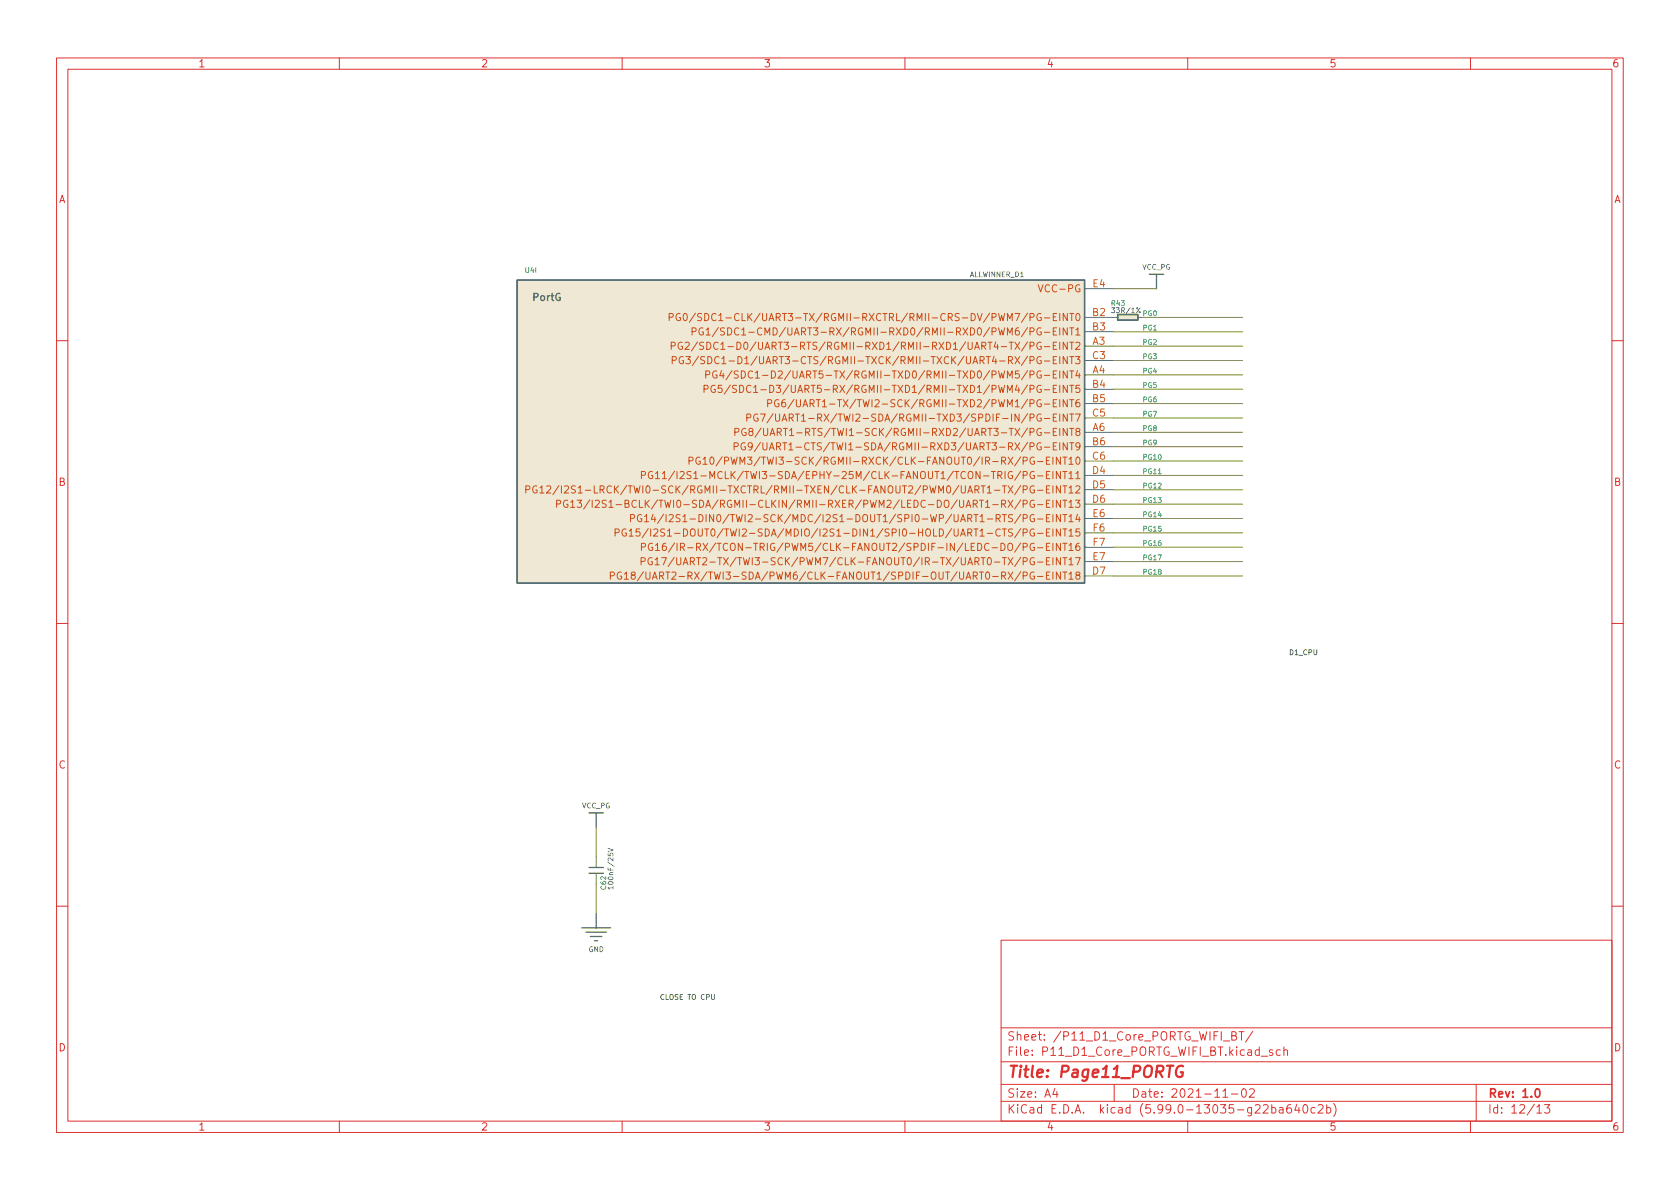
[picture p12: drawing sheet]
<svg xmlns="http://www.w3.org/2000/svg" width="297mm" height="210mm" viewBox="0 0 297 210" stroke-linecap="round" stroke-linejoin="round" font-family="sans-serif">
<g fill="none" stroke="#dc322f" stroke-width=".18">
<path d="M10 10.2h277v190.1h-277zM12 12.2h273v186.1h-273zM60 10.2v2M110 10.2v2M160 10.2v2M210 10.2v2M260 10.2v2M10 60.2h2M285 60.2h2M10 110.2h2M285 110.2h2M10 160.2h2"/>
<path d="M177 166.3h108v32h-108zM285 160.2h2M60 198.3v2M110 198.3v2M160 198.3v2M177 194.8h108M177 191.8h108M177 187.8h108M177 181.8h108M186.5 192.5l-.4 1h1M186.9 193v1M197 191.8v3"/>
<path d="M210 198.3v2M216.2 194h.9M217.7 193.5h1.2M217.8 183.1h.6l.2-.2-.2-.4-.6-.1v1.5h.6l.2-.3a.39 .39 0 0 0-.3-.5M219.1 182.4h.8M219.5 182.4v1.5M219.7 192.6l.2-.1a.81 .81 0 0 1 .5 .7 .81 .81 0 0 1-.3 .8h-.1a.81 .81 0 0 1-.6-.6 .81 .81 0 0 1 .3-.8zM220.9 192.7l.6-.2 .2 .2 .1 .3-.9 1h.9M221.5 182.4l-1.3 1.9M224.9 195.9l.4-.1 .3 .3v.4l-.2 .3h-.5M224.9 195.3v1.5M225 185.7l-.4-.1-.2 .2 .1 .3 .5 .1v.4h-.6"/>
<path d="M226.2 195.9h.6l.1 .9M226.4 185.7l-.5-.1-.3 .3v.4l.2 .3h.6M226.9 196.2l-.5 .1a.29 .29 0 0 0-.3 .2 .29 .29 0 0 0 .3 .3h.5M227 185.8l.2-.2 .4 .1v.9M227 185.1v1.5M228.2 195.3a.59 .59 0 0 0-.7 .7v.5l.1 .3h.5l.2-.1 .1-.5-.2-.2-.4-.1-.3 .3M229.3 195.3l-.4 1h1M229.6 195.8v1M230.5 195.5l.2-.2a.81 .81 0 0 1 .6 .7 .81 .81 0 0 1-.3 .8h-.1a.81 .81 0 0 1-.4-1.3zM232.5 195.9l-.4-.1-.3 .3v.4l.1 .3h.6M233.1 195.5l.5-.2 .3 .2v.3l-.9 1h.9M234.6 195.9l.4-.1 .3 .3v.4l-.2 .3h-.5"/>
<path d="M234.6 195.3v1.5M235.8 195.1a1.72 1.72 0 0 1 0 2.3M260 198.3v2M261 191.8v6.5M271.7 195.8l.5-.5v1.5M271.7 196.8h.9M273.1 195.3h.9l-.5 .6 .4 .1v.7l-.2 .1h-.4l-.2-.1"/>
</g>
<path d="M271.6 192.6l.2-.1a.82 .82 0 0 1 .6 .7 .82 .82 0 0 1-.3 .8h-.2a.81 .81 0 0 1-.6-.6 .81 .81 0 0 1 .3-.8z" fill="none" stroke="#dc322f" stroke-width=".3"/>
<path d="M209.2 188.6a1.02 1.02 0 0 0-1.2 .6 1.02 1.02 0 0 0 .5 1.3l.6-.2v-.7h-.3" fill="none" stroke="#dc322f" stroke-width=".4"/>
<g fill="none" stroke="#586e75" stroke-width=".25">
<path d="M91.4 49.5h100.4v53.6h-100.4zM197.6 55.6h3.6v1h-3.6zM203.2 48.5h2.5M204.5 48.5v2.5M104.1 143.8h2.6M104.1 154.4h2.6M104.1 153.4h2.6M105.4 143.8v2.5M102.9 164.1h5M103.6 164.8h3.6M104.4 165.6h2M105.2 166.4h.5"/>
<path d="M105.4 161.5v2.6"/>
</g>
<g fill="none" stroke="#586e75" stroke-width=".18">
<path d="M191.8 56.1h5.8M191.8 58.7h5M191.8 51h5M201.2 56.1h.7M191.8 61.2h5M191.8 66.3h5M191.8 76.4h5M191.8 68.8h5M191.8 71.4h5M191.8 79h5M191.8 63.7h5M191.8 73.9h5"/>
<path d="M191.8 81.5h5M191.8 84.1h5M191.8 86.6h5M191.8 89.1h5M191.8 91.7h5M191.8 99.3h5M191.8 94.2h5M191.8 96.8h5M191.8 101.8h5M105.4 151.4v2M105.4 154.4v2.1M125.8 175.9v.7l.2 .1 .3-.1v-.7"/>
</g>
<path d="M107.5 150l.9 .3-.9 .3M108.4 157h-.9l.3 .2M108.4 156.7v.5" fill="none" stroke="#6c71c4" stroke-width=".18"/>
<g fill="#eee8d5" stroke="#eee8d5" stroke-width=".18">
<path d="M91.4 49.5h100.4v53.6h-100.4z"/>
<path d="M197.6 55.6h3.6v1h-3.6z"/>
</g>
<g fill="none" stroke="#cb4b16" stroke-width=".18">
<path d="M118.3 56.1l.6-.1 .1-.1v-.3l-.7-.2v1.3M120.2 55.5a.59 .59 0 0 0-.7 .6 .59 .59 0 0 0 .7 .5l.1-.4h-.2M120.9 55.6l.2-.2a.68 .68 0 0 1 .4 .7 .68 .68 0 0 1-.4 .6l-.2-.1-.1-.4zM122.4 58.6h.6l.1-.2-.1-.3-.6-.1v1.2M123 55.4l-1.1 1.6M124.1 55.5l-.5-.1-.2 .2v.3l.5 .3 .2 .3-.3 .2-.5-.1M124.3 58a.59 .59 0 0 0-.7 .6 .59 .59 0 0 0 .7 .6l.1-.5h-.3M124.6 55.4a.64 .64 0 0 1 .7 .7 .64 .64 0 0 1-.7 .6zM124.8 58.3l.4-.3v1.2M124.8 59.2h.8M126.6 55.6a.6 .6 0 0 0-.8 .4 .6 .6 0 0 0 .6 .7l.2-.1M127 57.9l-1.1 1.6"/>
<path d="M127.1 55.8l.3-.4v1.3M127.1 56.7h.7M128.1 58h-.5l-.2 .1v.4l.6 .2 .1 .3-.2 .2h-.5M128.4 56.2h.9M128.7 58a.64 .64 0 0 1 .7 .6 .64 .64 0 0 1-.7 .6zM130.6 58.1a.6 .6 0 0 0-.8 .4 .6 .6 0 0 0 .6 .7l.2-.1M131.1 58.3l.4-.3v1.2M131.1 59.2h.8M132.4 58.8h1M183.6 50.4l.4 1.2 .4-1.2M118.7 61.2l.6-.1 .1-.2-.1-.3-.6-.1v1.3M118.9 63.7h.6l.1-.2-.1-.3-.6-.1v1.2"/>
<path d="M120.6 60.6a.59 .59 0 0 0-.7 .5 .59 .59 0 0 0 .7 .6l.1-.5h-.3M120.8 63.1a.59 .59 0 0 0-.7 .6 .59 .59 0 0 0 .7 .6l.1-.5h-.3M121.2 60.6l.4-.1 .3 .4-.8 .9h.8M121.3 63.1h.8l-.5 .4 .4 .2v.5l-.2 .1-.5-.1M123.3 60.5l-1.1 1.6M123.5 63l-1.1 1.6M124.4 60.6l-.5-.1-.2 .3 .1 .3 .6 .2v.4l-.2 .1-.5-.1M124.5 68.8l.6-.1 .1-.1-.1-.3-.6-.2v1.3M124.6 63.1h-.5l-.2 .1v.3l.6 .3 .1 .3-.2 .2h-.5M124.8 66.3l.6-.1 .1-.2-.1-.3-.6-.1v1.3M125 60.5a.64 .64 0 0 1 .7 .6 .64 .64 0 0 1-.7 .7zM125.1 63.1a.64 .64 0 0 1 .8 .6 .64 .64 0 0 1-.8 .6z"/>
<path d="M126.4 68.2a.59 .59 0 0 0-.7 .6 .59 .59 0 0 0 .7 .5l.1-.4h-.3M126.7 65.7a.59 .59 0 0 0-.7 .5 .59 .59 0 0 0 .7 .6l.1-.5h-.3M127 60.6a.6 .6 0 0 0-.9 .5 .6 .6 0 0 0 .6 .7l.3-.1M127.1 63.2a.6 .6 0 0 0-.8 .4 .6 .6 0 0 0 .6 .7l.2-.1M127.4 60.9l.4-.4v1.3M127.4 61.8h.8M127.6 65.5l-.3 .9h.7M127.6 68.1h-.6v.6l.1-.1 .5 .1 .1 .2-.1 .4-.2 .1-.4-.1M127.6 63.4l.4-.3v1.2M127.6 64.3h.8M127.9 66v.9M128.7 61.3h1"/>
<path d="M128.9 63.8h1M129.1 68.1l-1.1 1.6M129.4 65.5l-1 1.7M129.8 79l.6-.1 .1-.2v-.3l-.7-.1v1.3M129.9 76.4h.6l.1-.2v-.3l-.7-.1v1.2M130.2 68.2l-.5-.1-.1 .2v.3l.5 .3 .1 .3-.2 .2-.5-.1M130.3 60.5a.64 .64 0 0 1 .7 .6 .64 .64 0 0 1-.7 .7zM130.5 65.7l-.5-.1-.1 .1v.4l.5 .2 .1 .3-.2 .3-.5-.1M130.8 68.1a.64 .64 0 0 1 .7 .7 .64 .64 0 0 1-.7 .6zM131.1 65.6a.64 .64 0 0 1 .7 .6 .64 .64 0 0 1-.7 .7zM131.7 78.4a.59 .59 0 0 0-.7 .5 .59 .59 0 0 0 .7 .6l.1-.5h-.2M131.9 75.8a.59 .59 0 0 0-.8 .6 .59 .59 0 0 0 .8 .6v-.5h-.2"/>
<path d="M132 73.9l.6-.1 .2-.2-.1-.3-.7-.1v1.3M132.6 76.3l-.2-.2 .1-.2 .1-.1h.4l.1 .2v.2l-.6 .2-.1 .1 .1 .4 .1 .1h.4l.1-.2v-.3l-.2-.2M132.8 68.3a.6 .6 0 0 0-.9 .4 .6 .6 0 0 0 .6 .7l.3-.1M133 78.8l-.2 .3h-.3l-.2-.3 .1-.4 .4-.1 .1 .1a.84 .84 0 0 1-.3 1.2h-.2M133.1 65.7a.6 .6 0 0 0-.9 .4 .6 .6 0 0 0 .6 .8l.3-.2M133.2 68.5l.4-.4v1.3M133.2 69.4h.8M133.6 66l.3-.4v1.3M133.6 66.9h.7M134 73.3a.59 .59 0 0 0-.8 .5 .59 .59 0 0 0 .8 .6v-.5h-.2M134.5 73.2h.8l-.5 1.3M134.5 78.2l-1.1 1.7"/>
<path d="M134.5 68.9h1M134.6 75.7l-1.1 1.6M134.8 66.4h1M134.9 78.3v1l.2 .3 .4-.1 .1-.2v-1M135 75.8v1l.2 .2h.4l.1-.2v-1M135.7 71.3h.6l.2-.2-.1-.3-.7-.1v1.2M136 79.6l.5-1.3 .4 1.3M136.2 77l.4-1.2 .4 1.2M136.2 79.2h.6M136.3 76.7h.6M136.7 73.2l-1.1 1.6M137.1 73.2v1l.3 .3 .3-.1 .1-.2v-1"/>
<path d="M137.3 79l.6-.1 .1-.2v-.3l-.7-.1v1.3M137.4 76.4h.6l.1-.2v-.3l-.7-.1v1.2M137.6 79l.4 .6M137.7 70.7a.59 .59 0 0 0-.8 .6 .59 .59 0 0 0 .8 .6v-.5h-.2M137.7 76.4l.4 .6M138.3 74.5l.4-1.3 .4 1.3M138.4 78.3h.7M138.4 74.1h.6M138.5 75.8h.7M138.8 70.7h-.3a.85 .85 0 0 0 0 1.2l.4-.1v-.4l-.2-.2h-.2l-.3 .2M138.9 75.8v1.2M139.5 73.9l.6-.1 .2-.2-.1-.3-.7-.1v1.3"/>
<path d="M139.8 73.9l.5 .6M140.4 70.6l-1.1 1.6M140.6 73.2h.8M140.8 70.7v1l.3 .2h.3l.1-.2v-1M141 73.2v1.3M142 71.9l.4-1.2 .4 1.2M142.1 71.6h.6M143.2 71.3h.6l.2-.2-.1-.3-.7-.1v1.2M143.5 71.3l.5 .6M93 86.6l.6-.1 .1-.2-.1-.3-.6-.1v1.3M94.9 86a.59 .59 0 0 0-.7 .5 .59 .59 0 0 0 .7 .6l.1-.5h-.3M95.5 86.3l.3-.4v1.3"/>
<path d="M95.5 87.2h.7M96.7 86l.4-.1 .3 .4-.8 .9h.8M98.4 89.1h.6l.1-.2v-.3l-.7-.1v1.2M98.8 85.9l-1 1.6M99.3 85.9v1.3M99.8 86l.5-.1 .2 .4-.8 .9h.8M100.4 88.5a.59 .59 0 0 0-.8 .6 .59 .59 0 0 0 .8 .6v-.5h-.2M100.9 88.8l.4-.3v1.2M100.9 89.7h.7M101.7 86l-.4-.1-.2 .1v.4l.5 .2 .1 .3-.2 .3-.5-.1M102 88.5h.8l-.4 .4 .4 .2v.5l-.2 .1-.6-.1M102.2 86.3l.4-.4v1.3"/>
<path d="M102.2 87.2h.8M103.5 86.7h1M104.3 88.4l-1.1 1.6M104.7 88.5v1.2M105.1 85.9v1.3h.6M105.2 88.6l.5-.1 .3 .3-.8 .9h.8M106.1 86.6l.6-.1 .1-.2v-.3l-.7-.1v1.3M106.4 86.6l.4 .6M107.2 88.5h-.5l-.2 .2 .1 .3 .5 .2v.4l-.2 .1h-.4M107.7 88.8l.3-.3v1.2M107.7 89.7h.7M108.8 94.2l.6-.1 .1-.1-.1-.3-.6-.2v1.3"/>
<path d="M108.9 89.2h1M110.5 89.1l.6-.1 .1-.2-.1-.2-.6-.1v1.2h.5l.2-.1v-.3l-.3-.2M110.7 93.6a.59 .59 0 0 0-.7 .6 .59 .59 0 0 0 .7 .5l.1-.4h-.3M111.2 93.9l.4-.4v1.3M111.2 94.8h.8M111.5 91.7l.6-.1 .1-.2-.1-.3-.6-.1v1.3M112.5 88.6a.6 .6 0 0 0-.8 .4 .6 .6 0 0 0 .6 .7l.2-.1M113.1 93.5h-.6l-.1 .6 .2-.1 .5 .1 .1 .2-.1 .4-.2 .1-.5-.1M113.4 99.3l.6-.1 .1-.2-.1-.3-.6-.1v1.3M113.4 84h.6l.1-.2v-.3l-.7-.1v1.2M113.4 91.1a.59 .59 0 0 0-.7 .5 .59 .59 0 0 0 .7 .6l.1-.5h-.3M113.4 96.7h.6l.1-.2v-.3l-.7-.1v1.2"/>
<path d="M114 91.4l.3-.4v1.3M114 92.3h.7M114.6 93.5l-1.1 1.6M115 93.5v1.3M115.3 98.7a.59 .59 0 0 0-.7 .5 .59 .59 0 0 0 .7 .6v-.5h-.2M115.3 83.4a.59 .59 0 0 0-.7 .6 .59 .59 0 0 0 .7 .6l.1-.5h-.2M115.3 96.1a.59 .59 0 0 0-.7 .6 .59 .59 0 0 0 .7 .6l.1-.5h-.2M115.5 90.9l-.3 .9h.8M115.6 93.7l.5-.2 .2 .4-.8 .9h.8M115.8 91.4v.9M115.8 99l.4-.4v1.3M115.8 99.9h.8"/>
<path d="M115.9 83.7l.4-.3v1.2M115.9 96.4l.4-.3v1.2M115.9 84.6h.7M115.9 97.3h.7M117 98.6h.8l-.5 1.3M117.1 83.7l.4-.3v1.2M117.1 84.6h.7M117.3 90.9l-1 1.7M117.5 93.6l-.5-.1-.1 .2v.3l.5 .3 .1 .3-.2 .2-.5-.1M117.7 96.1h-.4a.86 .86 0 0 0 0 1.2l.5-.1v-.4l-.2-.2h-.3l-.2 .2M117.8 91v1.3M118 93.9l.4-.4v1.3"/>
<path d="M118 94.8h.7M118.3 91.1l.5-.1 .2 .4-.7 .9h.7M119.2 98.6l-1.1 1.6M119.3 83.3l-1.1 1.6M119.3 94.3h.9M119.3 96l-1.1 1.6M119.6 98.6v1l.3 .3 .3-.1 .2-.2v-1M119.7 83.4v1.2M119.7 96.1v1.2M120.2 83.5l.5-.1 .3 .3-.8 .9h.8M120.2 91.1l-.4-.1-.2 .1v.4l.5 .2 .1 .3-.2 .3-.5-.1M120.3 96.7h.6l.1-.2v-.3l-.7-.1v1.2"/>
<path d="M120.6 96.7l.4 .6M120.7 91.4l.4-.4v1.3M120.7 92.3h.8M120.8 99.9l.4-1.3 .4 1.3M120.9 93.5a.64 .64 0 0 1 .7 .7 .64 .64 0 0 1-.7 .6zM120.9 99.5h.6M121.6 96.9h.9M121.8 81.5l.6-.1 .1-.1v-.3l-.7-.2v1.3M122 91.8h1M122.1 99.3l.6-.1 .1-.2-.1-.3-.6-.1v1.3M122.1 93.7l.3-.2a.43 .43 0 0 1 .5 .5v.4a.42 .42 0 0 1-.4 .4 .42 .42 0 0 1-.4-.4zM122.2 83.4h-.5l-.2 .1v.4l.6 .2 .1 .3-.3 .2h-.4"/>
<path d="M122.4 99.3l.4 .6M122.7 83.7l.3-.3v1.2M122.7 84.6h.7M123.2 96.7h.6l.1-.2-.1-.3-.6-.1v1.2M123.2 98.6h.7M123.5 96.7l.4 .6M123.5 98.6v1.3M123.6 91a.64 .64 0 0 1 .7 .6 .64 .64 0 0 1-.7 .7zM123.8 80.9a.59 .59 0 0 0-.8 .6 .59 .59 0 0 0 .8 .5v-.4h-.2M123.9 84.2h1M124.2 98.7l.5-.1 .3 .4-.8 .9h.8M124.3 81.2l.4-.4v1.3"/>
<path d="M124.3 82.1h.7M124.3 96.1l.8 1.2M124.8 91v1.3M125.1 96.1l-.8 1.2M125.6 81l.2-.2a.68 .68 0 0 1 .5 .7 .68 .68 0 0 1-.5 .6l-.2-.1-.1-.4zM126.5 96l-1.1 1.6M127.7 80.8l-1.1 1.6M128.1 81.5l.6-.1 .1-.1v-.3l-.7-.2v1.3M129.3 80.8l.3 1.3 .2-.9 .2 .9 .3-1.3M130.8 82.1v-1.3l.5 .9 .4-.9v1.3M132.2 80.8h.7l-.4 .5 .4 .1v.6l-.2 .1-.5-.1M107.9 101.8h.6l.1-.2v-.3l-.7-.1v1.2"/>
<path d="M109.8 101.2a.59 .59 0 0 0-.7 .6 .59 .59 0 0 0 .7 .6l.1-.5h-.2M110.4 101.5l.4-.3v1.2M110.4 102.4h.7M111.8 101.7l-.2-.2 .1-.2 .1-.1h.4l.1 .2v.2l-.6 .2-.1 .1v.3l.2 .2h.4l.1-.2v-.3l-.2-.2M113.8 101.1l-1.1 1.6M114.2 101.2v1l.2 .2h.4l.1-.2v-1M115.3 102.4l.5-1.2 .4 1.2M115.5 102.1h.6M116.6 101.8h.6l.1-.2v-.3l-.7-.1v1.2M116.9 101.8l.4 .6M117.7 101.2h.7M118.1 101.2v1.2"/>
<path d="M118.8 101.3l.5-.1 .2 .3-.8 .9h.8"/>
</g>
<path d="M204.8 83.8h.5" fill="none" stroke="#2aa198" stroke-width=".18"/>
<g fill="none" stroke="#859900" stroke-width=".18">
<path d="M196.8 58.7h22.9M196.8 51h7.7M201.9 56.1h17.8M196.8 66.3h22.9M196.8 79h22.9M196.8 68.8h22.9M196.8 71.4h22.9M196.8 73.9h22.9M196.8 76.4h22.9M196.8 61.2h22.9M196.8 63.7h22.9M196.8 89.1h22.9"/>
<path d="M196.8 86.6h22.9M196.8 91.7h22.9M196.8 94.2h22.9M196.8 81.5h22.9M196.8 84.1h22.9M196.8 96.8h22.9M196.8 99.3h22.9M196.8 101.8h22.9M105.4 146.3v5.1M105.4 156.5v5"/>
</g>
<text font-size="2.8" fill="#dc322f" x="178" y="190.6">Title: Page11_PORTG</text>
<g font-size="2.1" fill="#dc322f">
<text x="178" y="184">Sheet: /P11_D1_Core_PORTG_WIFI_BT/</text>
<text x="178" y="186.7">File: P11_D1_Core_PORTG_WIFI_BT.kicad_sch</text>
<text x="178" y="196.9">KiCad E.D.A. kicad (5.99.0-13035-g22ba640c2b)</text>
<text x="178" y="194.1">Size: A4</text>
<text x="200" y="194.1">Date: 2021-11-02</text>
<text x="263" y="194.1">Rev: 1.0</text>
<text x="263" y="196.9">Id: 12/13</text>
</g>
<g font-size="1.8" fill="#dc322f">
<text x="35" y="11.9">1</text>
<text x="85" y="11.9">2</text>
<text x="135" y="11.9">3</text>
<text x="185" y="11.9">4</text>
<text x="235" y="11.9">5</text>
<text x="285" y="11.9">6</text>
<text x="10.3" y="35.9">A</text>
<text x="285.3" y="35.9">A</text>
<text x="10.3" y="85.9">B</text>
<text x="285.3" y="85.9">B</text>
<text x="10.3" y="135.9">C</text>
<text x="285.3" y="135.9">C</text>
<text x="10.3" y="185.9">D</text>
<text x="285.3" y="185.9">D</text>
<text x="35" y="199.9">1</text>
<text x="85" y="199.9">2</text>
<text x="135" y="199.9">3</text>
<text x="185" y="199.9">4</text>
<text x="235" y="199.9">5</text>
<text x="285" y="199.9">6</text>
</g>
<text font-size="1.8" fill="#586e75" x="94.3" y="53.2">PortG</text>
<g font-size="1.8" fill="#cb4b16">
<text x="184.4" y="51.7">VCC-PG</text>
<text x="129.6" y="56.8">PG0/SDC1-CLK/UART3-TX/RGMII-RXCTRL/RMII-CRS-DV/PWM7/PG-EINT0</text>
<text x="133.6" y="59.3">PG1/SDC1-CMD/UART3-RX/RGMII-RXD0/RMII-RXD0/PWM6/PG-EINT1</text>
<text x="130.4" y="64.4">PG3/SDC1-D1/UART3-CTS/RGMII-TXCK/RMII-TXCK/UART4-RX/PG-EINT3</text>
<text x="130.8" y="61.8">PG2/SDC1-D0/UART3-RTS/RGMII-RXD1/RMII-RXD1/UART4-TX/PG-EINT2</text>
<text x="135.7" y="69.5">PG5/SDC1-D3/UART5-RX/RGMII-TXD1/RMII-TXD1/PWM4/PG-EINT5</text>
<text x="135.9" y="66.9">PG4/SDC1-D2/UART5-TX/RGMII-TXD0/RMII-TXD0/PWM5/PG-EINT4</text>
<text x="139.4" y="77.1">PG8/UART1-RTS/TWI1-SCK/RGMII-RXD2/UART3-TX/PG-EINT8</text>
<text x="141.8" y="74.5">PG7/UART1-RX/TWI2-SDA/RGMII-TXD3/SPDIF-IN/PG-EINT7</text>
<text x="144.3" y="72">PG6/UART1-TX/TWI2-SCK/RGMII-TXD2/PWM1/PG-EINT6</text>
<text x="132.7" y="82.2">PG10/PWM3/TWI3-SCK/RGMII-RXCK/CLK-FANOUT0/IR-RX/PG-EINT10</text>
<text x="139.2" y="79.6">PG9/UART1-CTS/TWI1-SDA/RGMII-RXD3/UART3-RX/PG-EINT9</text>
<text x="107.6" y="87.2">PG12/I2S1-LRCK/TWI0-SCK/RGMII-TXCTRL/RMII-TXEN/CLK-FANOUT2/PWM0/UART1-TX/PG-EINT12</text>
<text x="113.3" y="89.8">PG13/I2S1-BCLK/TWI0-SDA/RGMII-CLKIN/RMII-RXER/PWM2/LEDC-DO/UART1-RX/PG-EINT13</text>
<text x="125.5" y="84.7">PG11/I2S1-MCLK/TWI3-SDA/EPHY-25M/CLK-FANOUT1/TCON-TRIG/PG-EINT11</text>
<text x="123.1" y="94.9">PG15/I2S1-DOUT0/TWI2-SDA/MDIO/I2S1-DIN1/SPI0-HOLD/UART1-CTS/PG-EINT15</text>
<text x="125.8" y="92.3">PG14/I2S1-DIN0/TWI2-SCK/MDC/I2S1-DOUT1/SPI0-WP/UART1-RTS/PG-EINT14</text>
<text x="125.6" y="99.9">PG17/UART2-TX/TWI3-SCK/PWM7/CLK-FANOUT0/IR-TX/UART0-TX/PG-EINT17</text>
<text x="126" y="97.4">PG16/IR-RX/TCON-TRIG/PWM5/CLK-FANOUT2/SPDIF-IN/LEDC-DO/PG-EINT16</text>
<text x="120.3" y="102.5">PG18/UART2-RX/TWI3-SDA/PWM6/CLK-FANOUT1/SPDIF-OUT/UART0-RX/PG-EINT18</text>
</g>
<g font-size="1.8" fill="#b58900">
<text x="193.2" y="50.8">E4</text>
<text x="193.2" y="55.9">B2</text>
<text x="193.2" y="58.4">B3</text>
<text x="193.2" y="61">A3</text>
<text x="193.2" y="63.5">C3</text>
<text x="193.2" y="66">A4</text>
<text x="193.2" y="68.6">B4</text>
<text x="193.2" y="71.1">B5</text>
<text x="193.2" y="76.2">A6</text>
<text x="193.2" y="73.7">C5</text>
<text x="193.2" y="78.7">B6</text>
<text x="193.2" y="81.3">C6</text>
<text x="193.2" y="83.8">D4</text>
<text x="193.2" y="86.4">D5</text>
<text x="193.2" y="88.9">D6</text>
<text x="193.2" y="91.4">E6</text>
<text x="193.3" y="94">F6</text>
<text x="193.2" y="101.6">D7</text>
<text x="193.2" y="99.1">E7</text>
<text x="193.3" y="96.5">F7</text>
</g>
<g font-size="1.2" fill="#6c71c4">
<text x="201.9" y="47.7">VCC_PG</text>
<text x="171.5" y="49">ALLWINNER_D1</text>
<text x="196.9" y="55.3">33R/1%</text>
<text x="102.9" y="142.9">VCC_PG</text>
<text x="108.4" y="156.7" transform="rotate(-90 108.4 156.7)">100nF/25V</text>
<text x="104" y="168.3">GND</text>
</g>
<g font-size="1.2" fill="#268bd2">
<text x="92.9" y="48.2">U4I</text>
<text x="196.6" y="54.1">R43</text>
<text x="107.2" y="157.3" transform="rotate(-90 107.2 157.3)">C62</text>
</g>
<g font-size="1.2" fill="#2aa198">
<text x="201.9" y="55.9">PG0</text>
<text x="201.9" y="58.4">PG1</text>
<text x="201.9" y="63.5">PG3</text>
<text x="201.9" y="61">PG2</text>
<text x="201.9" y="66">PG4</text>
<text x="201.9" y="68.6">PG5</text>
<text x="201.9" y="71.1">PG6</text>
<text x="201.9" y="73.7">PG7</text>
<text x="201.9" y="76.2">PG8</text>
<text x="201.9" y="83.8">PG11</text>
<text x="201.9" y="81.3">PG10</text>
<text x="201.9" y="78.7">PG9</text>
<text x="201.9" y="88.9">PG13</text>
<text x="201.9" y="86.4">PG12</text>
<text x="201.9" y="91.4">PG14</text>
<text x="201.9" y="94">PG15</text>
<text x="201.9" y="96.5">PG16</text>
<text x="201.9" y="99.1">PG17</text>
<text x="201.9" y="101.6">PG18</text>
</g>
<g font-size="1.2" fill="#586e75">
<text x="227.8" y="115.8">D1_CPU</text>
<text x="116.6" y="176.8">CLOSE TO CPU</text>
</g>
</svg>
